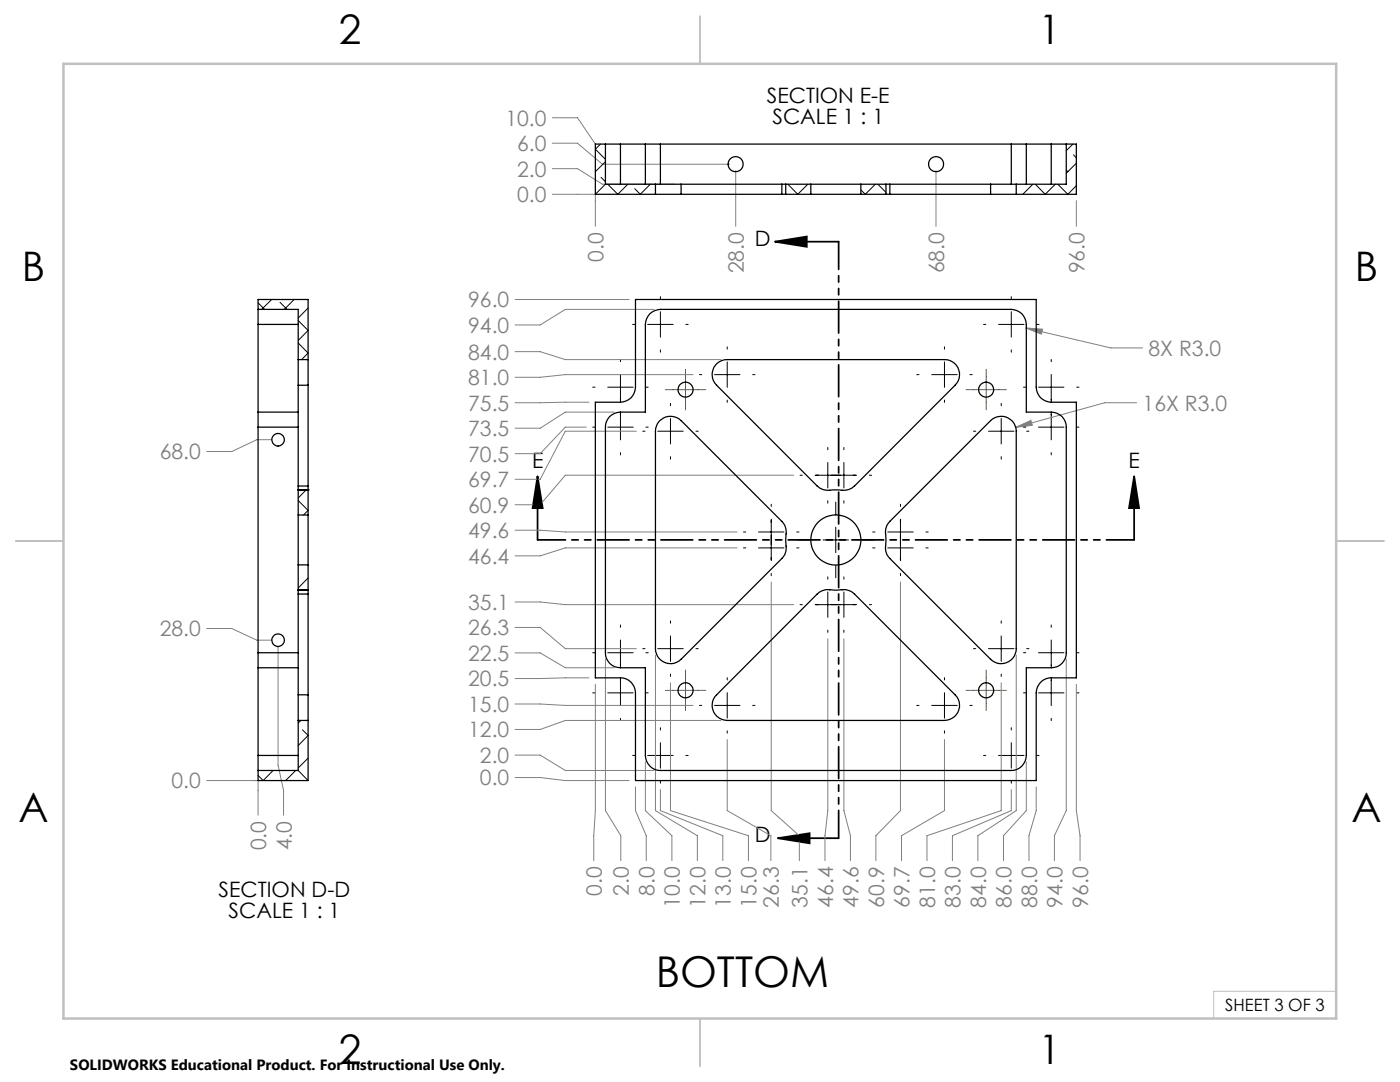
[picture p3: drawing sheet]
<svg xmlns="http://www.w3.org/2000/svg" width="279mm" height="216mm" viewBox="0 0 279 216" stroke-linecap="round" stroke-linejoin="round" font-family="sans-serif">
<path d="M154.7 48.2l6.3-1v2zM154.7 48.2h12.7M107.3 95l1 6.4h-2zM107.3 95v12.7M226.3 95l1 6.4h-2zM226.3 95v12.7M155.2 167.3h12.2M155.2 167.3l6.4-1v2z" fill="none" stroke="#000" stroke-width=".35"/>
<g fill="none" stroke="#808080" stroke-width=".2">
<path d="M110.2 38.8h8.6v6.4M110.2 33.7h5.1l4.9 3.1h14.5M110.2 28.6h5.1l4.9 4.2h25.4M110.2 23.5h5.1l3.5 5.3M146.8 34v11.2M186.8 34v11.2M102.8 59.8h22.8M214.8 40v5.2M102.8 70.2h5l5 1.6h31.1M130.5 61.7h-17.7l-5 3.1h-5M138.3 74.8h-25.5l-5 .5h-5M204.7 65.4l3.4 .3-.3 1z"/>
<path d="M204.7 65.4l17 4h6.3M54.2 87.7h-2.9l-5.1 2.4h-5M117 85.2h-4.2l-5 5.3h-5M117.5 80.3l-14.7 .1M122.6 82.2h-9.8l-5 3.2h-5M127 86h-14.2l-5 9.6h-5M158.4 94.8h-45.6l-5 5.9h-5M202.7 85.3l3-1.4 .3 1zM226.8 80.4h-6.3l-17.8 4.9M102.8 105.8h5l5 .4h34.3M147.1 109.3h-34.3l-5 1.6h-5M153.9 116.1v45.6l5.6 5.1v4.9"/>
<path d="M179.7 116.1v45.6l-4.9 5.1v4.9M41.2 125.4h5l5.1 2.3h2.9M55.5 129v23.7l1.1 5v5M102.8 130.3h5l5 2.9h9.8M102.8 125.2h5l5 4.2h14.2M102.8 120.1h5l5 .5h45.6M117.5 135.3l-14.7 .1M118.8 136.5v25.2l-.3 5.1v4.9M120.8 131.5v30.2l3.1 5.1v4.9M130.8 130.7v31l8.4 5.1v4.9M133.8 136.2v25.5l15.6 5.1v4.9M165.2 127.5v34.2l-.6 5.1v4.9"/>
<path d="M168.4 127.5v34.2l1.3 5.1v4.9M199.8 136.2v25.5l-14.8 5.1v4.9M202.8 130.7v31l-7.6 5.1v4.9M212.8 131.5v30.2l-2.4 5.1v4.9M214.8 136.5v25.2l.7 5.1v4.9M41.2 155.8h10.1M51.5 155.8v6.9M102.8 155.2h5l5 .6h12.8M102.8 150.7h5l5 3h17.7M102.8 140.5h5l5 .3h25.5M126.8 157v4.7l2.2 5.1v4.9M128.8 152v9.7l5.3 5.1v4.9"/>
<path d="M131.8 157.6v4.1l12.5 5.1v4.9M143.9 143.8h-31.1l-5 1.8h-5M145.1 147.6v14.1l8.7 5.1v4.9M188.5 147.6v14.1l-8.6 5.1v4.9M201.8 157.6v4.1l-11.7 5.1v4.9M204.8 152v9.7l-4.5 5.1v4.9M206.8 157v4.7l-1.4 5.1v4.9"/>
</g>
<g fill="none" stroke="#000" stroke-width=".2">
<path d="M131.8 59.2v.5M201.8 59.2v.5M118.3 77.3h.4M121.3 77.3h5.1M123.8 71.7v.5M123.8 74.7v5.5M126.3 64.7h.4M128.9 77.3h.5M129.3 64.7h5M131.8 62.2v5.1M131.8 69.8v.5M136.9 64.7h.4"/>
<path d="M139.6 74.8h.5M142.6 74.8h5.1M145.1 69.2v.5M145.1 72.2v5.1M145.1 79.8v.5M150.2 74.8h.5M183 74.8h.4M185.9 74.8h5.1M188.5 69.2v.5M188.5 72.2v5.1M188.5 79.8v.5M193.6 74.8h.4"/>
<path d="M196.3 64.7h.4M199.3 64.7h5.1M201.8 62.2v5.1M201.8 69.8v.5M204.3 77.3h.4M206.9 64.7h.5M207.3 77.3h5M209.8 71.7v.5M209.8 74.7v5.5M214.9 77.3h.4M118.3 85.2h.4M121.3 85.2h5.1"/>
<path d="M123.8 82.3v5.5M123.8 90.3v.5M128.3 86h.4M128.9 85.2h.5M131.3 86h5M133.8 80.5v.5M133.8 83.5v5.1M133.8 91.1v.5M138.9 86h.4M159.7 94.8h.4M162.7 94.8h8.3M165.2 89.3v.4"/>
<path d="M165.2 92.3v5.1M165.2 99.9v.5M168.4 89.3v.4M168.4 92.3v5.1M168.4 99.9v.5M173.5 94.8h.5M194.3 86h.4M197.3 86h5.1M199.8 80.5v.5M199.8 83.5v5.1M199.8 91.1v.5M204.3 85.2h.4"/>
<path d="M204.9 86h.5M207.3 85.2h5M209.8 82.3v5.5M209.8 90.3v.5M214.9 85.2h.4M148.4 106.2h.4M148.4 109.3h.4M151.4 106.2h5.1M151.4 109.3h5.1M153.9 100.6v.5M153.9 103.6v8.3M153.9 114.4v.5"/>
<path d="M159 106.2h.5M159 109.3h.5M159.3 107.7h2.4M164.3 107.7h5M165.2 115.1v.5M165.2 118.1v5.1M166.8 100.2v2.5M166.8 105.2v5.1M166.8 112.8v2.5M168.4 115.1v.5M168.4 118.1v5.1M171.9 107.7h2.4"/>
<path d="M174.2 106.2h.4M174.2 109.3h.4M177.2 106.2h5M177.2 109.3h5M179.7 100.6v.5M179.7 103.6v8.3M179.7 114.4v.5M184.8 106.2h.4M184.8 109.3h.4M118.3 130.2h.4M118.3 138.3h.4M121.3 130.2h5.1"/>
<path d="M121.3 138.3h5.1M123.8 124.7v.5M123.8 127.7v5.5M123.8 135.3v5.5M128.3 129.4h.4M128.9 130.2h.5M128.9 138.3h.5M131.3 129.4h5M133.8 123.9v.5M133.8 126.9v5.1M133.8 134.5v.5M138.9 129.4h.4"/>
<path d="M145.1 135.2v.5M145.1 138.2v5.1M159.7 120.6h.4M162.7 120.6h8.3M165.2 125.7v.5M168.4 125.7v.5M173.5 120.6h.5M188.5 135.2v.5M188.5 138.2v5.1M194.3 129.4h.4M197.3 129.4h5.1M199.8 123.9v.5"/>
<path d="M199.8 126.9v5.1M199.8 134.5v.5M204.3 130.2h.4M204.3 138.3h.4M204.9 129.4h.5M207.3 130.2h5M207.3 138.3h5M209.8 124.7v.5M209.8 127.7v5.5M209.8 135.3v5.5M214.9 130.2h.4M214.9 138.3h.4"/>
<path d="M123.8 143.3v.5M126.3 150.7h.4M129.3 150.7h5M131.8 145.2v.5M131.8 148.2v5.1M131.8 155.8v.5M136.9 150.7h.4M139.6 140.8h.5M142.6 140.8h5.1M145.1 145.8v.5M150.2 140.8h.5M183 140.8h.4"/>
<path d="M185.9 140.8h5.1M188.5 145.8v.5M193.6 140.8h.4M196.3 150.7h.4M199.3 150.7h5.1M201.8 145.2v.5M201.8 148.2v5.1M201.8 155.8v.5M206.9 150.7h.5M209.8 143.3v.5"/>
</g>
<path d="M167.4 48.2v119M226.3 107.7h-119" fill="none" stroke="#000" stroke-width=".35" stroke-dasharray="6.3 1.3 1.3 1.3 1.3 1.3" stroke-dashoffset=".8"/>
<path d="M132.8 77.8h8.1M136.8 73.7v8.1M192.8 77.8h8M196.8 73.7v8.1M132.8 137.8h8.1M136.8 133.7v8.1M192.8 137.8h8M196.8 133.7v8.1" fill="none" stroke="#808000" stroke-width=".2"/>
<path d="M266.7 197.8h-24.5v5.4" fill="none" stroke="#c0c0c0" stroke-width=".2"/>
<path d="M139.7 3.2v9.5M3.1 107.9h9.6M266.7 107.9h9.5M139.7 203.2v9.6" fill="none" stroke="#c0c0c0" stroke-width=".25"/>
<path d="M12.7 12.7h254v190.5h-254z" fill="none" stroke="#c0c0c0" stroke-width=".5"/>
<g fill="#000">
<path d="M154.7 48.2l6.3-1v2zM155.2 167.3l6.4-1v2z"/>
<path d="M226.3 95l1 6.4h-2zM107.3 95l1 6.4h-2z"/>
</g>
<path d="M204.7 65.4l3.1 1.3 .3-1zM202.7 85.3l3.3-.4-.3-1z" fill="#808080"/>
<g fill="none" stroke="#000" stroke-width=".25">
<path d="M120.8 28.8h3M120.8 28.8h-2v10h12M120.8 28.8v8h10M123.8 28.8h5M123.8 28.8v8M128.8 28.8h3M128.8 28.8v8M130.8 36.8h5.1M130.8 38.8h5.1M130.8 36.8v2M131.8 28.8h70M131.8 28.8v8"/>
<path d="M135.9 36.8h20.1M135.9 38.8h20.1M135.9 36.8v2M156 36.8h.8M156 38.8h.8M156 36.8v2M156.8 36.8v2M156.8 36.8h5M156.8 38.8h5M161.8 36.8h10M161.8 38.8h10M161.8 36.8v2"/>
<path d="M171.8 36.8v2M171.8 36.8h5M171.8 38.8h5M176.8 36.8h.8M176.8 38.8h.8M176.8 36.8v2M177.6 36.8h20.1M177.6 38.8h20.1M177.6 36.8v2M197.7 36.8h5.1M197.7 38.8h5.1M197.7 36.8v2"/>
<path d="M201.8 28.8h3M201.8 28.8v8M202.8 36.8v2M204.8 28.8v8M204.8 28.8h5M209.8 28.8h3M209.8 28.8v8M212.8 28.8v8h-10M212.8 28.8h2v10h-12M126.8 59.8h80v17.5a3 3 0 0 0 3 3h5v55h-5a3 3 0 0 0-3 3v17.5h-80v-17.5a3 3 0 0 0-3-3h-5v-55h5a3 3 0 0 0 3-3zM51.5 61.7v3M51.5 61.7v-1.9h10v12"/>
<path d="M51.5 61.7h8v10.1M51.5 64.7v17.5M51.5 64.7h8M59.5 71.8v5.1M59.5 71.8h2M59.5 76.9v20.1M59.5 76.9h2M61.5 71.8v5.1M61.5 76.9v20.1M129.7 62.6a3.3 3.3 0 0 1 2.1-.9h70a3 3 0 0 1 3 3v17.5h5a2.95 2.95 0 0 1 3 3v45a2.95 2.95 0 0 1-3 3h-5v17.5a3 3 0 0 1-3 3h-70a3 3 0 0 1-3-3v-17.5h-5a2.95 2.95 0 0 1-3-3v-45a2.95 2.95 0 0 1 3-3h5v-17.5a3.3 3.3 0 0 1 .9-2.1zM143.1 72.5a2.96 2.96 0 0 1 2-.7h43.4a2.98 2.98 0 0 1 2.8 1.8 2.98 2.98 0 0 1-.7 3.3l-20.1 20.1a3.8 3.8 0 0 1-3.4 .8h-.6a3.8 3.8 0 0 1-3.4-.8l-20.1-20.1a3 3 0 0 1 .1-4.4zM51.5 82.2v3"/>
<path d="M51.5 82.2h8M51.5 85.2v45M51.5 85.2h8M59.5 97.8h.1M59.5 97v.8M59.5 97.8h2M59.5 97.8v5M59.5 97h2M61.5 97.8h.1M61.5 97v.8M61.5 97.8v5M131.6 84.1a3 3 0 0 1 4.3-.2l20.1 20.1a3.5 3.5 0 0 1 .8 3.5v.6a3.7 3.7 0 0 1-.8 3.3l-20.1 20.2a3 3 0 0 1-3.2 .6 3 3 0 0 1-1.9-2.8v-43.4a3.3 3.3 0 0 1 .8-1.9z"/>
<path d="M59.5 102.8v9.9M59.5 117.7v.1M59.5 117.8v.7M59.5 117.8h2M59.5 112.7v5M59.5 118.5v20.1M59.5 102.8h2M59.5 112.7h2M59.5 117.7h2M59.5 118.5h2M61.5 102.8v9.9M61.5 117.8v.7"/>
<path d="M61.5 112.7v5.1M61.5 118.5v20.1M163.1 118.5a3.5 3.5 0 0 1 3.4-.7h.6a3.6 3.6 0 0 1 3.4 .7l20.1 20.1a3 3 0 0 1 .7 3.3 3 3 0 0 1-2.8 1.9h-43.4a2.99 2.99 0 0 1-2.8-1.9 2.99 2.99 0 0 1 .7-3.3zM177.6 104l20.1-20.1a3 3 0 0 1 3.3-.6 3 3 0 0 1 1.8 2.7v43.4a3 3 0 0 1-1.8 2.8 3 3 0 0 1-3.3-.6l-20.1-20.2a3.4 3.4 0 0 1-.8-3.3v-.6a3.8 3.8 0 0 1 .8-3.5zM51.5 130.2v3M51.5 133.2h8M51.5 133.2v17.5M51.5 130.2h8M59.5 138.6v5.2M59.5 138.6h2M61.5 138.6v5.2M51.5 150.7v3"/>
<path d="M51.5 150.7h8M59.5 143.8v9.9h-8M59.5 143.8h2M61.5 143.8v12h-10v-2.1"/>
<circle cx="146.8" cy="32.8" r="1.5"/>
<circle cx="186.8" cy="32.8" r="1.5"/>
<circle cx="136.8" cy="77.7" r="1.51"/>
<circle cx="196.8" cy="77.7" r="1.5"/>
<circle cx="55.5" cy="87.7" r="1.26"/>
<circle cx="166.8" cy="107.7" r="5"/>
<circle cx="55.5" cy="127.8" r="1.26"/>
<circle cx="136.8" cy="137.8" r="1.51"/>
<circle cx="196.8" cy="137.7" r="1.5"/>
</g>
<g fill="none" stroke="#000" stroke-width=".2">
<path d="M119.8 28.8l-1 1 2 2M119.9 35.4l.9 .9M120.8 32.3l-2 2M120.8 36.8l-2 2M121.3 36.8l2 2 2-2M129.8 36.8l-2 2-1.1-1.2M157.2 36.8l2 2 2-2M174.7 36.8l-2 2-.9-.9M175.2 36.8l1.6 1.6M206.1 36.8l-2 2M206.6 36.8l2 2 2-2M211.1 36.8l2 2 1.7-1.8"/>
<path d="M212.8 34l.3 .3M214.1 28.8l-1.3 1.3M214.2 30.9l.6 .6M214.8 32.6l-2 2M54.2 59.8l-2 1.9M58.7 59.8l-2 1.9M51.5 60.4l1.3 1.3M55.9 60.3l1.4 1.4M59.5 64l2 1.9-2 2M59.5 68.4l2 2-1.3 1.4M61.5 61.5l-2 2M59.5 99.9l2 1.9-.9 1"/>
<path d="M61.1 97.8l-1.6 1.6M59.6 112.7l-.1 .2M61.5 115.3l-2 2M54.5 153.7l-2 2.1-1-1.1M59 153.7l-2 2.1M59.5 153.7l2 2.1M60 143.8l-.5 .5M60.4 145.6l1.1 1.2-2 2M61.5 151.3l-2 1.9"/>
</g>
<text font-size="8.5" x="130.9" y="197">BOTTOM</text>
<g font-size="8.1">
<text x="67.6" y="8.9">2</text>
<text x="207.3" y="8.9">1</text>
<text x="4.4" y="56.2">B</text>
<text x="270.4" y="56.2">B</text>
<text x="3.7" y="164.1">A</text>
<text x="269.7" y="164.1">A</text>
<text x="67.6" y="212.4">2</text>
<text x="207.3" y="212.4">1</text>
</g>
<g font-size="4.2">
<text x="153" y="20.6">SECTION E-E</text>
<text x="154.2" y="24.8">SCALE 1 : 1</text>
<text x="150.6" y="49">D</text>
<text x="106.2" y="93.3">E</text>
<text x="225.2" y="93.3">E</text>
<text x="150.6" y="168">D</text>
<text x="43.6" y="178.9">SECTION D-D</text>
<text x="45.6" y="183.1">SCALE 1 : 1</text>
</g>
<g font-size="4.2" fill="#808080">
<text x="100.9" y="25.1">10.0</text>
<text x="103.2" y="35.2">2.0</text>
<text x="103.2" y="30.2">6.0</text>
<text x="103.2" y="40.3">0.0</text>
<text x="120.4" y="52.2" transform="rotate(-90 120.4 52.2)">0.0</text>
<text x="148.4" y="54.5" transform="rotate(-90 148.4 54.5)">28.0</text>
<text x="188.4" y="54.5" transform="rotate(-90 188.4 54.5)">68.0</text>
<text x="216.4" y="54.5" transform="rotate(-90 216.4 54.5)">96.0</text>
<text x="93.4" y="61.3">96.0</text>
<text x="93.4" y="71.7">84.0</text>
<text x="93.4" y="66.4">94.0</text>
<text x="229.2" y="71">8X R3.0</text>
<text x="93.4" y="76.8">81.0</text>
<text x="93.4" y="81.9">75.5</text>
<text x="228" y="81.9">16X R3.0</text>
<text x="93.4" y="87">73.5</text>
<text x="31.9" y="91.7">68.0</text>
<text x="93.4" y="92.1">70.5</text>
<text x="93.4" y="97.2">69.7</text>
<text x="93.4" y="107.4">49.6</text>
<text x="93.4" y="102.3">60.9</text>
<text x="93.4" y="112.5">46.4</text>
<text x="93.4" y="121.7">35.1</text>
<text x="31.9" y="127">28.0</text>
<text x="93.4" y="131.9">22.5</text>
<text x="93.4" y="126.8">26.3</text>
<text x="93.4" y="137">20.5</text>
<text x="93.4" y="142.1">15.0</text>
<text x="93.4" y="147.1">12.0</text>
<text x="95.8" y="152.2">2.0</text>
<text x="34.2" y="157.3">0.0</text>
<text x="95.8" y="156.7">0.0</text>
<text x="53.1" y="169.7" transform="rotate(-90 53.1 169.7)">0.0</text>
<text x="58.2" y="169.7" transform="rotate(-90 58.2 169.7)">4.0</text>
<text x="120.1" y="178.8" transform="rotate(-90 120.1 178.8)">0.0</text>
<text x="125.5" y="178.8" transform="rotate(-90 125.5 178.8)">2.0</text>
<text x="130.6" y="178.8" transform="rotate(-90 130.6 178.8)">8.0</text>
<text x="135.7" y="181.1" transform="rotate(-90 135.7 181.1)">10.0</text>
<text x="140.8" y="181.1" transform="rotate(-90 140.8 181.1)">12.0</text>
<text x="145.9" y="181.1" transform="rotate(-90 145.9 181.1)">13.0</text>
<text x="151" y="181.1" transform="rotate(-90 151 181.1)">15.0</text>
<text x="155.5" y="181.1" transform="rotate(-90 155.5 181.1)">26.3</text>
<text x="161.2" y="181.1" transform="rotate(-90 161.2 181.1)">35.1</text>
<text x="166.2" y="181.1" transform="rotate(-90 166.2 181.1)">46.4</text>
<text x="171.3" y="181.1" transform="rotate(-90 171.3 181.1)">49.6</text>
<text x="176.4" y="181.1" transform="rotate(-90 176.4 181.1)">60.9</text>
<text x="181.5" y="181.1" transform="rotate(-90 181.5 181.1)">69.7</text>
<text x="186.6" y="181.1" transform="rotate(-90 186.6 181.1)">81.0</text>
<text x="191.7" y="181.1" transform="rotate(-90 191.7 181.1)">83.0</text>
<text x="196.8" y="181.1" transform="rotate(-90 196.8 181.1)">84.0</text>
<text x="201.9" y="181.1" transform="rotate(-90 201.9 181.1)">86.0</text>
<text x="207" y="181.1" transform="rotate(-90 207 181.1)">88.0</text>
<text x="212.1" y="181.1" transform="rotate(-90 212.1 181.1)">94.0</text>
<text x="217.2" y="181.1" transform="rotate(-90 217.2 181.1)">96.0</text>
</g>
<text font-size="3.4" x="244.5" y="201.7">SHEET 3 OF 3</text>
<text font-size="3" x="14" y="213.5">SOLIDWORKS Educational Product. For Instructional Use Only.</text>
</svg>
